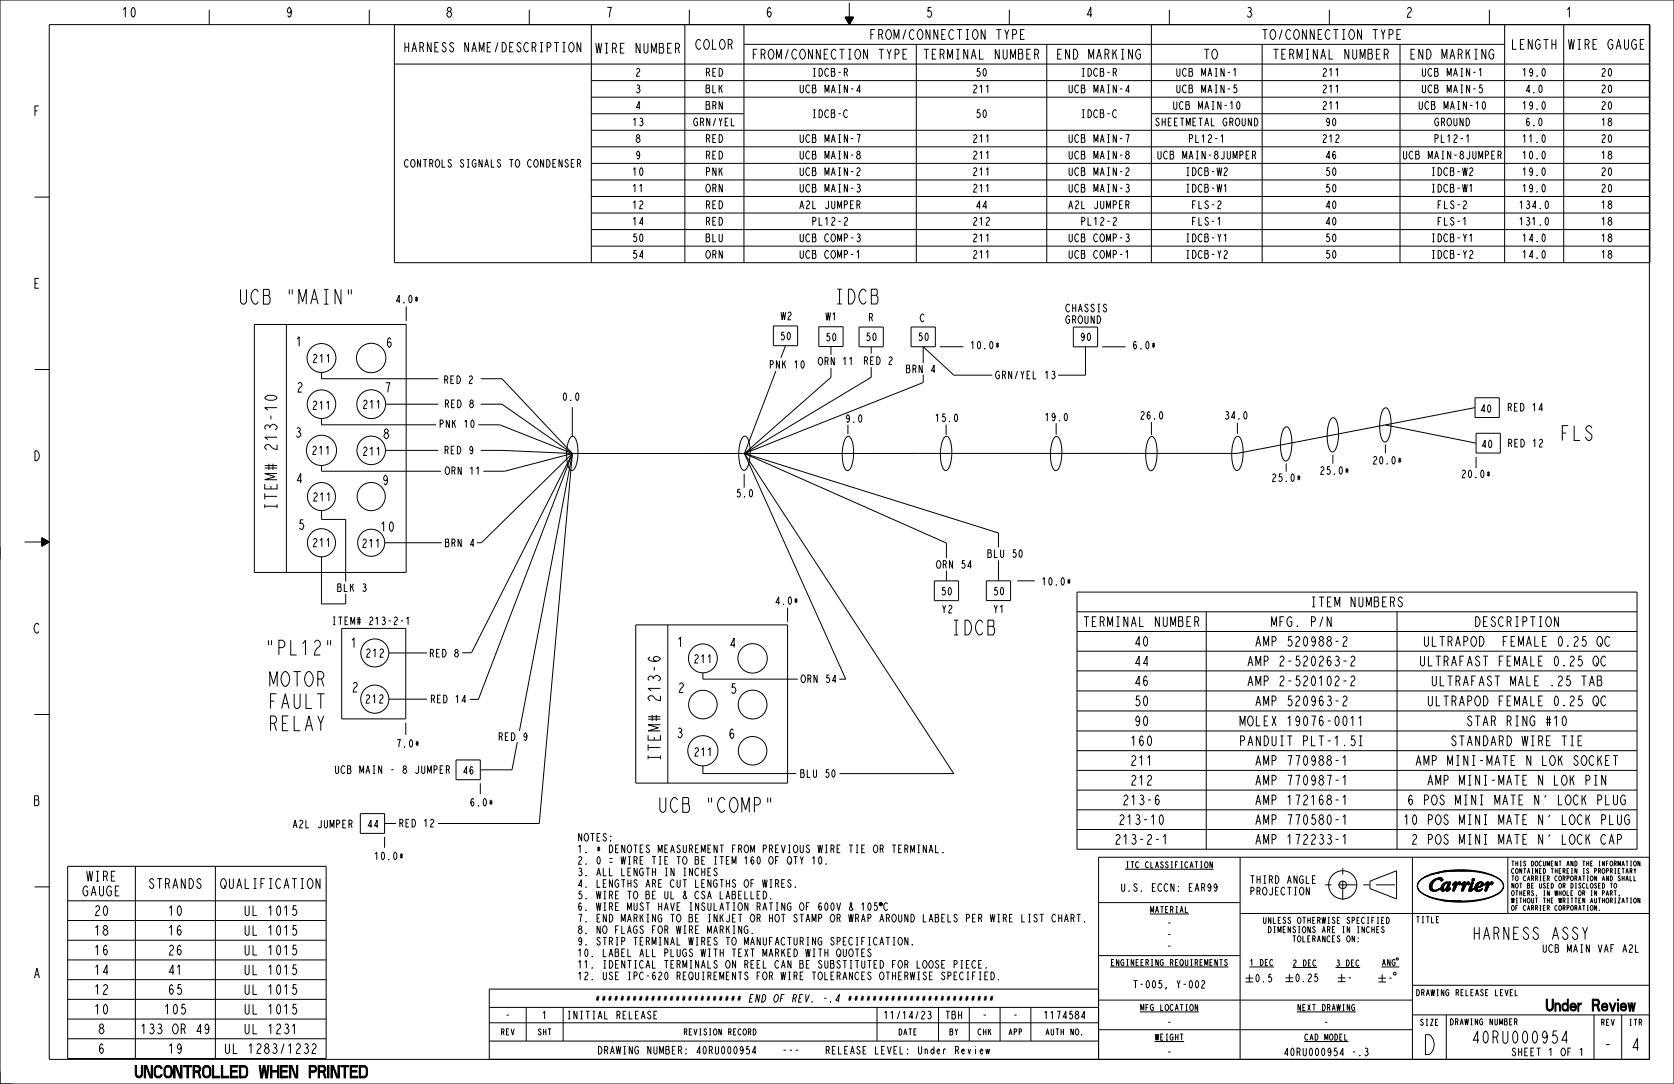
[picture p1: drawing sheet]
<svg xmlns="http://www.w3.org/2000/svg" width="864mm" height="559mm" viewBox="0 0 864 559" stroke-linecap="round" stroke-linejoin="round" font-family="sans-serif">
<path d="M684 456h37M693 448v17" fill="none" stroke="#000" stroke-width=".52" stroke-dasharray="3.3 3.3 9.8 3.3" stroke-linecap="butt"/>
<g fill="none" stroke="#000" stroke-width=".52">
<path d="M0 0h864v559h-864zM108 5v8M190 5v8M273 5v8M305 13v122M353 13v122M356 5v8M384 13v122M436 9h4l-2 4M436 9l2 4M436 9h4M436 9l2 3 2-3"/>
<path d="M436 9h4l-2 3-1-3M437 9h2l-1 3M437 9l1 2M437 10h2M438 10h1l-1 1M438 10v1M438 10h.1M438 1v12M439 10l-1 1-1-1M521 5v8M594 13v122M603 5v8"/>
<path d="M686 5v8M768 5v8M776 13v122M807 13v122M851 13v533h-826v-533h826v122h-648v-122M203 33h648M384 23h392M473 23v112M540 23v112M651 23v112M722 23v112M305 42h546"/>
<path d="M305 50h546M305 59h79M594 59h257M305 67h546M305 76h546M305 84h546M305 93h546M18 102h7M305 101h546M305 110h546M305 118h546M305 127h546"/>
<path d="M210 158v7M131 167h79v128h-79zM148 167v128M399 168h12v10h-12zM405 178l-2 7M422 168h13v11h-13zM429 179v4M443 169h13v10h-13zM449 179v3M470 169h13v10h-13zM485 179h12M554 169h12v10h-12z"/>
<path d="M560 179v14h-14M569 179h12M18 190h7M166 192v3h60M248 195h11l36 39M400 191l-16 43M429 190v4l-45 40M449 189v5l-65 40M476 193v4l-92 37M476 187v-8l16 14h20M166 216v3h59M199 208h27"/>
<path d="M247 219h11l37 15M248 208h11l36 26M295 210v15M437 219v5M488 219v5M545 218v6M594 218v6M638 218v6M687 216l1-1 1 1 2 6-1 8-1 2-2 1-1-2-1-5v-6zM714 211l1-1 1 1 2 6-1 8-1 2-2 1-1-2-1-5v-6zM715 219l46 9M761 210l-123 24h-343"/>
<path d="M761 205h12v10h-12zM166 240v3h62M199 232h27M248 232l47 2M294 225h2l1 1 1 6-1 7-1 3-1 1-2-2-1-6 1-6zM295 234l-17 191h-52M295 234l-27 143M295 234l-48 127h-5M295 234l-52 103h-5M295 234l-47 46h-2M295 234l-35 9h-11M383 225h2l1 1 1 6-1 7-1 3h-1l-2-2-1-5 1-6z"/>
<path d="M384 234l108 165h-59M384 234l52 116h-3M384 234l131 41v7M384 234l104 46v8M437 225h1l1 1 1 6v7l-2 3-1 1-2-2v-6v-6zM487 225h2l1 1 1 6-1 7-1 3-1 1-2-2-1-6 1-6zM544 225h1l1 1 2 6-1 7-1 3-1 1-2-2-1-6v-6zM593 225h1l2 1 1 6-1 7-1 3-1 1-2-2-1-6 1-6zM638 225h1l1 1 1 6-1 7-1 3-1 1-2-2-1-6 1-6zM663 220h1l1 1 1 6v7l-1 3-2 1-2-2v-6v-6zM664 239v4M688 234v5"/>
<path d="M715 229v5M761 223h13v11h-13zM761 235v6M384 244v7M13 279h12M22 277l3 2-3 3zM22 277l3 2-3 2M22 278v3M22 278l3 1M22 278v3l3-2M22 278l2 1-2 2M22 278l2 1-2 1"/>
<path d="M22 279v1l2-1M22 279h1l-1 1M23 279v1v-1M23 279h.1M166 263v5h12v32M198 280h30M166 287v24h12v-5M482 299h13v11h-13zM488 294v5M509 299h12v11h-12zM515 289v10M525 299h9"/>
<path d="M406 313v8M556 305h289v133h-289zM556 315h289M622 315v123M721 315v123M176 324h33v47h-33zM201 337h19M328 322h78v82h-78zM345 322v82M556 326h289M556 336h289M363 347v3h49"/>
<path d="M556 346h289M556 356h289M18 368h7M201 360h19M209 373v6M556 366h289M556 377h289M235 392h13v10h-13zM267 383l-3 14h-16M363 395v4h48M556 387h289M556 397h289"/>
<path d="M186 419h12v11h-12zM248 404v5M556 407h289M556 417h289M198 431v6M198 425h6M556 428h289M18 457h7M35 447h133v99h-133zM70 447v99M111 447v99M640 442v104"/>
<path d="M707 454l13-5v14l-13-5zM729 442v104M731 457l1 1zM732 458l1 2 5 3-4-2zM732 455l-1 2zM733 453l5-2-4 2-3 3zM735 452l3-1 5-1zM738 458h1zM738 451l5-2h6zM738 459h1zM738 455h1v3h-1zM738 459h2z"/>
<path d="M738 459h4h-2zM739 454h2l-2 1h-1zM739 454l3-1h2v1l-1-1h-2l-2 2v2v2h1l3-1-2 1h-2l-1-1v-2zM740 454l2-1zM740 453h2zM740 459l3-1-1 1zM740 453h4zM741 453h3zM742 453h2zM742 458h.1M742 453h1zM743 458h.1"/>
<path d="M743 449h17zM743 453l1 1zM743 458h2zM743 458h1zM743 459h2zM743 459h3h-2zM743 458l2-1zM744 459h1h-1zM745 456l1-1zM745 456l1-1-1 2-2 1zM745 456l1-1h2l-1 4 1-1-1 1h-1v-1l-1 1h-1l-1-1zM745 449l7-1 8 1z"/>
<path d="M745 455h1zM745 459l1-1zM745 455h1h1zM746 456l1-1-1 3-1 1v-1zM746 459h2h-1zM746 459h1zM747 457l1-1-1 3h-1v-1zM747 455h1l-1 1zM747 456l1-1-1 2zM747 459l1-1zM748 458h.1M749 456h1z"/>
<path d="M750 456h-1zM750 458l1-1-1 2h-1zM750 455h.1M750 455h1v2l2-2h1l-1 1h-1l-2 3h-1l1-4-1 1zM750 455h1zM750 455h1l-1 1zM750 456l1 1 1-2-1 2-1 1zM750 456h1v1zM751 455h.1M752 455h2zM752 455h1zM752 455h2l-1 1z"/>
<path d="M753 455h.1M753 456h.1M753 449a33 33 0 0 1 20 4 4 4 0 0 1 3 4 4 4 0 0 1-4 4 5 5 0 0 0 4-4 5 5 0 0 0-4-5 48 48 0 0 0-19-3zM754 456h1zM754 456h.1M754 456h1h-1zM754 458l2-1-1 2h-1zM754 455h1zM755 455h1v2l1-2h1v1h-1l-2 3h-1l1-4-1 1zM755 455h1zM755 455h1l-1 1zM755 456l1 1 1-2-1 2-2 1z"/>
<path d="M755 456h1v1zM756 455h2zM757 455h1zM757 455h1v1zM757 456h.1M758 459h2l-2 1zM758 459h1zM759 459l1-1zM759 455h1zM759 455h1l-2 3zM759 455h1l-1 4 1-1-2 2v-1zM759 455h.1"/>
<path d="M759 454l2-1-1 1zM760 453h1zM760 453h.1M760 458h.1M760 455l-1 4h-1zM761 458h1zM761 458l2-1zM761 458l1 1zM761 457h3zM761 459h1zM761 457l4-1-1 1zM761 457h1z"/>
<path d="M761 459h2zM761 457l1-1zM761 459h3zM761 459h3l-2 1zM761 456h2l-2 1zM761 456h2h-2zM762 456l1-1zM762 456l1-1-2 1zM762 456l2-1h1v2l-3 1 1 1 2-1-2 1-1 1-1-1v-2zM762 455h1zM762 455h2zM762 455h2l1 1h-1v-1z"/>
<path d="M763 455h1v1l-2 1zM763 455h1zM763 459l2-1zM764 456h1zM764 458h1zM765 458h.1M766 456h1zM766 456h1h-1zM766 458l2-1-1 2h-1zM766 455h1zM767 455h1v2l1-2h1v1h-1l-2 3h-1l1-4-1 1zM767 455h1z"/>
<path d="M767 455h1l-1 1zM767 456l1 1 1-2-1 2-2 1zM767 456h1v1zM768 455h2zM769 455h1zM769 455h1v1zM769 456h.1M778 442v29M851 442h-284v104M35 464h133M35 475h133M567 465h73"/>
<path d="M640 471h211M736 462l5 2zM741 463l6 1h-2zM745 464h6zM747 465l11-1a40 40 0 0 0 15-3 47 47 0 0 1-26 4zM747 465l7-1zM35 485h133M35 495h133M567 493h73M35 505h133M35 515h133M252 519h315"/>
<path d="M271 519v18M291 519v18M452 519v18M484 519v18M500 519v18M516 519v18M532 519v18M567 516h162M567 510h-315v36M729 508h122M35 525h133M35 535h133"/>
<path d="M252 537h315M252 527h315M567 531h162M729 523h122M746 523v23M822 523v23M837 523v23"/>
<circle cx="166" cy="185" r="7"/>
<circle cx="191" cy="185" r="8"/>
<circle cx="166" cy="208" r="7"/>
<circle cx="191" cy="208" r="7"/>
<circle cx="166" cy="232" r="8"/>
<circle cx="191" cy="232" r="7"/>
<circle cx="166" cy="256" r="7"/>
<circle cx="191" cy="256" r="7"/>
<circle cx="166" cy="280" r="7"/>
<circle cx="191" cy="280" r="7"/>
<circle cx="193" cy="337" r="7"/>
<circle cx="363" cy="339" r="7"/>
<circle cx="388" cy="339" r="8"/>
<circle cx="193" cy="360" r="7"/>
<circle cx="363" cy="363" r="7"/>
<circle cx="388" cy="363" r="7"/>
<circle cx="363" cy="387" r="8"/>
<circle cx="388" cy="387" r="7"/>
<circle cx="693" cy="456" r="7"/>
<circle cx="693" cy="456" r="1.9"/>
<circle cx="760" cy="454" r=".7"/>
</g>
<g fill="#000">
<path d="M731 457l1 1zM732 455l-1 2zM732 458l1 2 5 3-4-2zM733 453l5-2-4 2-3 3zM738 458h1zM738 459h1zM738 455h1v3h-1zM738 459h2zM738 459h4h-2zM739 454h2l-2 1h-1zM735 452l3-1 5-1zM740 454l2-1z"/>
<path d="M740 453h2zM740 459l3-1-1 1zM742 453h2zM742 453h1zM741 453h3zM740 453h4zM743 453l1 1zM743 458h1zM743 458h2zM743 458l2-1zM743 459h2zM743 459h3h-2z"/>
<path d="M744 459h1h-1zM745 459l1-1zM745 456l1-1-1 2-2 1zM745 456l1-1zM745 455h1zM745 455h1h1zM738 451l5-2h6zM746 459h1zM746 459h2h-1zM747 455h1l-1 1zM747 457l1-1-1 3h-1v-1zM747 459l1-1z"/>
<path d="M747 456l1-1-1 2zM749 456h1zM750 456h-1zM743 449h17zM750 458l1-1-1 2h-1zM750 456h1v1zM750 455h1zM750 455h1l-1 1zM750 456l1 1 1-2-1 2-1 1zM752 455h2zM752 455h2l-1 1zM752 455h1z"/>
<path d="M753 449a33 33 0 0 1 20 4 4 4 0 0 1 3 4 4 4 0 0 1-4 4 5 5 0 0 0 4-4 5 5 0 0 0-4-5 48 48 0 0 0-19-3zM745 449l7-1 8 1zM754 456h1zM754 456h1h-1zM754 455h1zM754 458l2-1-1 2h-1zM755 455h1zM755 456h1v1zM755 455h1l-1 1zM755 456l1 1 1-2-1 2-2 1zM756 455h2zM757 455h1v1z"/>
<path d="M757 455h1zM758 459h1zM758 459h2l-2 1zM760 455l-1 4h-1zM759 455h1zM759 455h1l-2 3zM759 459l1-1zM760 453h1zM759 454l2-1-1 1zM761 458h1zM761 458l2-1zM761 458l1 1z"/>
<path d="M761 459h1zM761 457h1zM761 457l1-1zM761 456h2l-2 1zM761 459h2zM761 456h2h-2zM762 456l1-1-2 1zM761 459h3zM762 456l1-1zM762 455h1zM761 457h3zM762 455h2z"/>
<path d="M763 455h1zM761 459h3l-2 1zM762 455h2l1 1h-1v-1zM763 459l2-1zM764 458h1zM761 457l4-1-1 1zM764 456h1zM766 456h1zM766 456h1h-1zM766 455h1zM766 458l2-1-1 2h-1zM767 455h1z"/>
<path d="M767 456h1v1zM767 455h1l-1 1zM767 456l1 1 1-2-1 2-2 1zM768 455h2zM769 455h1v1zM769 455h1zM736 462l5 2zM741 463l6 1h-2zM745 464h6zM747 465l7-1zM747 465l11-1a40 40 0 0 0 15-3 47 47 0 0 1-26 4z"/>
</g>
<!-- layer: 0 -->
<path d="M0 282v6M0 552v7h6" fill="none" stroke="#000" stroke-width=".52"/>
<!-- layer: NOTES3D -->
<g fill="none" stroke="#000" stroke-width=".52">
<path d="M483 436v4h1M487 440h.1M410 457h.1M426 446h.1M580 448h46M833 456v-1a1.2 1.2 0 0 1 1 2 1.2 1.2 0 0 1-1 1zM843 452v2h1M844 448l-1 1M846 444v2l-1-2v2M398 463h.1M453 465h-2v2h1a1.3 1.3 0 0 1 1 1 1.3 1.3 0 0 1-1 1h-1M535 472l-1-1a1.6 1.6 0 0 0 0 2 1.6 1.6 0 0 0 1 1l-1 1-1-1"/>
<path d="M536 471h2M537 471v4M593 471h20M835 462h.1M846 463v2l-1-2v2M388 481h.1M449 490l-1-1a1.6 1.6 0 0 0 0 2 1.6 1.6 0 0 0 1 1v1l-1-1M471 487h.1M505 497h1M506 495h-1v4h1M509 499h.1M573 498h61"/>
<path d="M645 498h12M667 499h12M689 499h13M713 498h9M713 498l1-3 1 3M713 497h1M717 495v3l-1-3v3M720 495h-1a1.5 1.5 0 0 0-1 1 1.5 1.5 0 0 0 2 2v-2h-1M721 494v1h-1zM511 501a2 2 0 0 1 2 2 2 2 0 0 1-2 2zM515 505h.1M643 504h4"/>
<path d="M643 506h4M645 502v4M663 504h4M663 506h4M665 502v4M690 504h4M690 506h4M692 502v4M711 504h4M711 506h4M713 502v4M719 501l1 1v1l-1-1z"/>
<path d="M588 522h30M596 537h15M669 522h30M673 537h23"/>
</g>
<text font-size="13.2" x="733" y="544">D</text>
<g font-size="9.9">
<text x="123" y="157">UCB &quot;MAIN&quot;</text>
<text x="430" y="157">IDCB</text>
<text x="804" y="227">FLS</text>
<text x="490" y="327">IDCB</text>
<text x="136" y="338">&quot;PL12&quot;</text>
<text x="138" y="354">MOTOR</text>
<text x="138" y="365">FAULT</text>
<text x="138" y="377">RELAY</text>
<text x="339" y="419">UCB &quot;COMP&quot;</text>
</g>
<g font-size="8.3">
<text x="143" y="263" transform="rotate(-90 143 263)">ITEM# 213-10</text>
<text x="341" y="393" transform="rotate(-90 341 393)">ITEM# 213-6</text>
<text x="760" y="484">HARNESS ASSY</text>
<text x="759" y="538">40RU000954</text>
<text x="827" y="542">-</text>
<text x="841" y="542">4</text>
<text x="70" y="556">UNCONTROLLED WHEN PRINTED</text>
</g>
<text font-size="7.9" x="787" y="521">Under Review</text>
<g font-size="6.6">
<text x="63" y="9">10</text>
<text x="147" y="9">9</text>
<text x="230" y="9">8</text>
<text x="312" y="9">7</text>
<text x="395" y="9">6</text>
<text x="477" y="9">5</text>
<text x="560" y="9">4</text>
<text x="643" y="9">3</text>
<text x="725" y="9">2</text>
<text x="808" y="9">1</text>
<text x="449" y="20">FROM/CONNECTION TYPE</text>
<text x="651" y="20">TO/CONNECTION TYPE</text>
<text x="307" y="27">WIRE NUMBER</text>
<text x="359" y="25">COLOR</text>
<text x="780" y="25">LENGTH</text>
<text x="809" y="25">WIRE GAUGE</text>
<text x="389" y="30">FROM/CONNECTION TYPE</text>
<text x="477" y="30">TERMINAL NUMBER</text>
<text x="545" y="30">END MARKING</text>
<text x="621" y="30">TO</text>
<text x="657" y="30">TERMINAL NUMBER</text>
<text x="727" y="30">END MARKING</text>
<text x="17" y="60">F</text>
<text x="17" y="149">E</text>
<text x="17" y="237">D</text>
<text x="676" y="313">ITEM NUMBERS</text>
<text x="559" y="323">TERMINAL NUMBER</text>
<text x="656" y="323">MFG. P/N</text>
<text x="761" y="323">DESCRIPTION</text>
<text x="17" y="326">C</text>
<text x="585" y="333">40</text>
<text x="648" y="333">AMP 520988-2</text>
<text x="735" y="333">ULTRAPOD</text>
<text x="775" y="333">FEMALE 0.25 QC</text>
<text x="585" y="343">44</text>
<text x="644" y="343">AMP 2-520263-2</text>
<text x="733" y="343">ULTRAFAST FEMALE 0.25 QC</text>
<text x="585" y="354">46</text>
<text x="644" y="354">AMP 2-520102-2</text>
<text x="739" y="354">ULTRAFAST MALE .25 TAB</text>
<text x="585" y="364">50</text>
<text x="648" y="364">AMP 520963-2</text>
<text x="737" y="364">ULTRAPOD FEMALE 0.25 QC</text>
<text x="585" y="374">90</text>
<text x="640" y="374">MOLEX 19076-0011</text>
<text x="757" y="374">STAR RING #10</text>
<text x="583" y="384">160</text>
<text x="640" y="384">PANDUIT PLT-1.5I</text>
<text x="749" y="384">STANDARD WIRE TIE</text>
<text x="583" y="395">211</text>
<text x="648" y="395">AMP 770988-1</text>
<text x="731" y="395">AMP MINI-MATE N LOK SOCKET</text>
<text x="583" y="405">212</text>
<text x="648" y="405">AMP 770987-1</text>
<text x="737" y="405">AMP MINI-MATE N LOK PIN</text>
<text x="17" y="415">B</text>
<text x="579" y="415">213-6</text>
<text x="648" y="415">AMP 172168-1</text>
<text x="727" y="415">6 POS MINI MATE N' LOCK PLUG</text>
<text x="577" y="425">213-10</text>
<text x="648" y="425">AMP 770580-1</text>
<text x="725" y="425">10 POS MINI MATE N' LOCK PLUG</text>
<text x="575" y="435">213-2-1</text>
<text x="648" y="435">AMP 172233-1</text>
<text x="729" y="435">2 POS MINI MATE N' LOCK CAP</text>
<text x="44" y="454">WIRE</text>
<text x="42" y="462">GAUGE</text>
<text x="77" y="458">STRANDS</text>
<text x="114" y="458">QUALIFICATION</text>
<text x="48" y="472">20</text>
<text x="87" y="472">10</text>
<text x="126" y="472">UL 1015</text>
<text x="48" y="482">18</text>
<text x="87" y="482">16</text>
<text x="126" y="482">UL 1015</text>
<text x="48" y="492">16</text>
<text x="87" y="492">26</text>
<text x="126" y="492">UL 1015</text>
<text x="48" y="502">14</text>
<text x="87" y="502">41</text>
<text x="126" y="502">UL 1015</text>
<text x="17" y="504">A</text>
<text x="48" y="513">12</text>
<text x="87" y="513">65</text>
<text x="126" y="513">UL 1015</text>
<text x="48" y="523">10</text>
<text x="85" y="523">105</text>
<text x="126" y="523">UL 1015</text>
<text x="50" y="533">8</text>
<text x="73" y="533">133 OR 49</text>
<text x="126" y="533">UL 1231</text>
<text x="50" y="543">6</text>
<text x="87" y="543">19</text>
<text x="116" y="543">UL 1283/1232</text>
</g>
<g font-size="6.4">
<text x="152" y="179">1</text>
<text x="199" y="179">6</text>
<text x="153" y="202">2</text>
<text x="198" y="202">7</text>
<text x="152" y="225">3</text>
<text x="197" y="226">8</text>
<text x="152" y="249">4</text>
<text x="197" y="250">9</text>
<text x="154" y="273">5</text>
<text x="196" y="274">10</text>
<text x="181" y="334">1</text>
<text x="349" y="333">1</text>
<text x="376" y="334">4</text>
<text x="181" y="357">2</text>
<text x="350" y="357">2</text>
<text x="376" y="357">5</text>
<text x="349" y="380">3</text>
<text x="376" y="381">6</text>
</g>
<text font-size="6.3" x="209" y="27">HARNESS NAME/DESCRIPTION</text>
<g font-size="5.6">
<text x="161" y="187">211</text>
<text x="161" y="211">211</text>
<text x="187" y="211">211</text>
<text x="161" y="234">211</text>
<text x="187" y="235">211</text>
<text x="161" y="258">211</text>
<text x="161" y="282">211</text>
<text x="186" y="282">211</text>
<text x="188" y="339">212</text>
<text x="358" y="342">211</text>
<text x="188" y="362">212</text>
<text x="358" y="390">211</text>
</g>
<text font-size="5.5" x="453" y="469">°C</text>
<g font-size="5.3">
<text x="328" y="39">2</text>
<text x="364" y="39">RED</text>
<text x="419" y="39">IDCB-R</text>
<text x="503" y="39">50</text>
<text x="557" y="39">IDCB-R</text>
<text x="607" y="39">UCB MAIN-1</text>
<text x="682" y="39">211</text>
<text x="733" y="39">UCB MAIN-1</text>
<text x="785" y="39">19.0</text>
<text x="826" y="39">20</text>
<text x="328" y="48">3</text>
<text x="364" y="48">BLK</text>
<text x="412" y="48">UCB MAIN-4</text>
<text x="502" y="48">211</text>
<text x="551" y="48">UCB MAIN-4</text>
<text x="607" y="48">UCB MAIN-5</text>
<text x="682" y="48">211</text>
<text x="733" y="48">UCB MAIN-5</text>
<text x="787" y="48">4.0</text>
<text x="826" y="48">20</text>
<text x="328" y="56">4</text>
<text x="364" y="56">BRN</text>
<text x="605" y="56">UCB MAIN-10</text>
<text x="682" y="56">211</text>
<text x="732" y="56">UCB MAIN-10</text>
<text x="785" y="56">19.0</text>
<text x="826" y="56">20</text>
<text x="419" y="61">IDCB-C</text>
<text x="503" y="61">50</text>
<text x="557" y="61">IDCB-C</text>
<text x="328" y="73">8</text>
<text x="364" y="73">RED</text>
<text x="412" y="73">UCB MAIN-7</text>
<text x="502" y="73">211</text>
<text x="551" y="73">UCB MAIN-7</text>
<text x="613" y="73">PL12-1</text>
<text x="682" y="73">212</text>
<text x="740" y="73">PL12-1</text>
<text x="785" y="73">11.0</text>
<text x="826" y="73">20</text>
<text x="328" y="82">9</text>
<text x="364" y="82">RED</text>
<text x="412" y="82">UCB MAIN-8</text>
<text x="502" y="82">211</text>
<text x="551" y="82">UCB MAIN-8</text>
<text x="597" y="82">UCB MAIN-8JUMPER</text>
<text x="684" y="82">46</text>
<text x="724" y="82">UCB MAIN-8JUMPER</text>
<text x="785" y="82">10.0</text>
<text x="826" y="82">18</text>
<text x="326" y="91">10</text>
<text x="364" y="91">PNK</text>
<text x="412" y="91">UCB MAIN-2</text>
<text x="502" y="91">211</text>
<text x="551" y="91">UCB MAIN-2</text>
<text x="611" y="91">IDCB-W2</text>
<text x="684" y="91">50</text>
<text x="738" y="91">IDCB-W2</text>
<text x="785" y="91">19.0</text>
<text x="826" y="91">20</text>
<text x="326" y="99">11</text>
<text x="364" y="99">ORN</text>
<text x="412" y="99">UCB MAIN-3</text>
<text x="502" y="99">211</text>
<text x="551" y="99">UCB MAIN-3</text>
<text x="611" y="99">IDCB-W1</text>
<text x="684" y="99">50</text>
<text x="738" y="99">IDCB-W1</text>
<text x="785" y="99">19.0</text>
<text x="826" y="99">20</text>
<text x="326" y="108">12</text>
<text x="364" y="108">RED</text>
<text x="412" y="108">A2L JUMPER</text>
<text x="503" y="108">44</text>
<text x="551" y="108">A2L JUMPER</text>
<text x="615" y="108">FLS-2</text>
<text x="684" y="108">40</text>
<text x="741" y="108">FLS-2</text>
<text x="784" y="108">134.0</text>
<text x="826" y="108">18</text>
<text x="326" y="116">14</text>
<text x="364" y="116">RED</text>
<text x="419" y="116">PL12-2</text>
<text x="502" y="116">212</text>
<text x="557" y="116">PL12-2</text>
<text x="615" y="116">FLS-1</text>
<text x="684" y="116">40</text>
<text x="741" y="116">FLS-1</text>
<text x="784" y="116">131.0</text>
<text x="826" y="116">18</text>
<text x="326" y="125">50</text>
<text x="364" y="125">BLU</text>
<text x="412" y="125">UCB COMP-3</text>
<text x="502" y="125">211</text>
<text x="551" y="125">UCB COMP-3</text>
<text x="611" y="125">IDCB-Y1</text>
<text x="684" y="125">50</text>
<text x="738" y="125">IDCB-Y1</text>
<text x="785" y="125">14.0</text>
<text x="826" y="125">18</text>
<text x="326" y="133">54</text>
<text x="364" y="133">ORN</text>
<text x="412" y="133">UCB COMP-1</text>
<text x="502" y="133">211</text>
<text x="551" y="133">UCB COMP-1</text>
<text x="611" y="133">IDCB-Y2</text>
<text x="684" y="133">50</text>
<text x="738" y="133">IDCB-Y2</text>
<text x="785" y="133">14.0</text>
<text x="826" y="133">18</text>
</g>
<g font-size="5.2">
<text x="326" y="65">13</text>
<text x="358" y="65">GRN/YEL</text>
<text x="596" y="65">SHEETMETAL GROUND</text>
<text x="684" y="65">90</text>
<text x="740" y="65">GROUND</text>
<text x="787" y="65">6.0</text>
<text x="826" y="65">18</text>
<text x="209" y="86">CONTROLS SIGNALS TO CONDENSER</text>
<text x="204" y="156">4.0*</text>
<text x="549" y="161">CHASSIS</text>
<text x="403" y="165">W2</text>
<text x="426" y="165">W1</text>
<text x="448" y="166">R</text>
<text x="474" y="166">C</text>
<text x="549" y="167">GROUND</text>
<text x="402" y="175">50</text>
<text x="426" y="176">50</text>
<text x="446" y="176">50</text>
<text x="473" y="176">50</text>
<text x="500" y="180">10.0*</text>
<text x="557" y="176">90</text>
<text x="584" y="180">6.0*</text>
<text x="397" y="190">PNK 10</text>
<text x="422" y="188">ORN 11</text>
<text x="445" y="188">RED 2</text>
<text x="229" y="198">RED 2</text>
<text x="467" y="192">BRN 4</text>
<text x="513" y="195">GRN/YEL 13</text>
<text x="290" y="206">0.0</text>
<text x="229" y="210">RED 8</text>
<text x="763" y="213">40</text>
<text x="777" y="212">RED 14</text>
<text x="226" y="220">PNK 10</text>
<text x="436" y="218">9.0</text>
<text x="482" y="217">15.0</text>
<text x="539" y="217">19.0</text>
<text x="588" y="216">26.0</text>
<text x="631" y="216">34.0</text>
<text x="764" y="231">40</text>
<text x="778" y="230">RED 12</text>
<text x="229" y="234">RED 9</text>
<text x="708" y="239">20.0*</text>
<text x="229" y="245">ORN 11</text>
<text x="681" y="245">25.0*</text>
<text x="656" y="248">25.0*</text>
<text x="754" y="246">20.0*</text>
<text x="379" y="256">5.0</text>
<text x="229" y="282">BRN 4</text>
<text x="509" y="287">BLU 50</text>
<text x="483" y="293">ORN 54</text>
<text x="174" y="305">BLK 3</text>
<text x="537" y="302">10.0*</text>
<text x="400" y="312">4.0*</text>
<text x="485" y="307">50</text>
<text x="512" y="307">50</text>
<text x="485" y="316">Y2</text>
<text x="512" y="316">Y1</text>
<text x="171" y="322">ITEM# 213-2-1</text>
<text x="221" y="339">RED 8</text>
<text x="413" y="352">ORN 54</text>
<text x="222" y="362">RED 14</text>
<text x="257" y="382">RED 9</text>
<text x="204" y="385">7.0*</text>
<text x="172" y="399">UCB MAIN - 8 JUMPER</text>
<text x="238" y="399">46</text>
<text x="412" y="401">BLU 50</text>
<text x="242" y="416">6.0*</text>
<text x="151" y="427">A2L JUMPER</text>
<text x="189" y="427">44</text>
<text x="205" y="426">RED 12</text>
<text x="298" y="434">NOTES:</text>
<text x="193" y="443">10.0*</text>
<text x="298" y="440">1. * DENOTES MEASUREMENT FROM PREVIOUS WIRE TIE OR TERMINAL.</text>
<text x="298" y="446">2. 0 = WIRE TIE TO BE ITEM 160 OF QTY 10.</text>
<text x="298" y="451">3. ALL LENGTH IN INCHES</text>
<text x="644" y="455">THIRD ANGLE</text>
<text x="298" y="457">4. LENGTHS ARE CUT LENGTHS OF WIRES.</text>
<text x="578" y="459">U.S. ECCN:</text>
<text x="613" y="459">EAR99</text>
<text x="644" y="461">PROJECTION</text>
<text x="298" y="463">5. WIRE TO BE UL &amp; CSA LABELLED.</text>
<text x="298" y="469">6. WIRE MUST HAVE INSULATION RATING OF 600V &amp; 105</text>
<text x="298" y="475">7. END MARKING TO BE INKJET OR HOT STAMP OR WRAP AROUND LABELS PER WIRE LIST</text>
<text x="542" y="475">CHART.</text>
<text x="602" y="478">-</text>
<text x="298" y="481">8. NO FLAGS FOR WIRE MARKING.</text>
<text x="602" y="484">-</text>
<text x="298" y="487">9. STRIP TERMINAL WIRES TO MANUFACTURING SPECIFICATION.</text>
<text x="602" y="490">-</text>
<text x="797" y="491">UCB MAIN VAF A2L</text>
<text x="298" y="493">10. LABEL ALL PLUGS WITH TEXT MARKED WITH QUOTES</text>
<text x="298" y="499">11. IDENTICAL TERMINALS ON REEL CAN BE SUBSTITUTED FOR LOOSE PIECE.</text>
<text x="298" y="505">12. USE IPC-620 REQUIREMENTS FOR WIRE TOLERANCES OTHERWISE SPECIFIED.</text>
<text x="585" y="509">T-005, Y-002</text>
<text x="647" y="506">0.5</text>
<text x="668" y="506">0.25</text>
<text x="695" y="506">-</text>
<text x="716" y="506">-</text>
<text x="308" y="517">************************ END OF REV.</text>
<text x="424" y="517">-.4</text>
<text x="437" y="517">************************</text>
<text x="260" y="525">-</text>
<text x="279" y="525">1</text>
<text x="292" y="525">INITIAL RELEASE</text>
<text x="456" y="525">11/14/23</text>
<text x="487" y="525">TBH</text>
<text x="506" y="525">-</text>
<text x="522" y="525">-</text>
<text x="538" y="525">1174584</text>
<text x="602" y="529">-</text>
<text x="683" y="529">-</text>
<text x="309" y="543">DRAWING NUMBER:</text>
<text x="359" y="543">40RU000954</text>
<text x="403" y="543">---</text>
<text x="426" y="543">RELEASE LEVEL:</text>
<text x="474" y="543">Under Review</text>
<text x="602" y="544">-</text>
<text x="662" y="544">40RU000954</text>
<text x="697" y="544">-.3</text>
<text x="780" y="544">SHEET 1 OF 1</text>
</g>
<g font-size="4.1">
<text x="581" y="447">ITC CLASSIFICATION</text>
<text x="593" y="470">MATERIAL</text>
<text x="652" y="476">UNLESS OTHERWISE SPECIFIED</text>
<text x="730" y="476">TITLE</text>
<text x="654" y="481">DIMENSIONS ARE IN INCHES</text>
<text x="667" y="486">TOLERANCES ON:</text>
<text x="574" y="498">ENGINEERING REQUIREMENTS</text>
<text x="645" y="498">1 DEC</text>
<text x="667" y="498">2 DEC</text>
<text x="689" y="498">3 DEC</text>
<text x="730" y="513">DRAWING RELEASE LEVEL</text>
<text x="588" y="521">MFG LOCATION</text>
<text x="669" y="521">NEXT DRAWING</text>
<text x="258" y="534">REV</text>
<text x="277" y="534">SHT</text>
<text x="353" y="534">REVISION RECORD</text>
<text x="463" y="534">DATE</text>
<text x="490" y="534">BY</text>
<text x="504" y="534">CHK</text>
<text x="520" y="534">APP</text>
<text x="539" y="534">AUTH NO.</text>
<text x="732" y="529">SIZE</text>
<text x="748" y="528">DRAWING NUMBER</text>
<text x="826" y="529">REV</text>
<text x="840" y="529">ITR</text>
<text x="596" y="536">WEIGHT</text>
<text x="673" y="536">CAD MODEL</text>
</g>
<g font-size="3.3">
<text x="779" y="446">THIS DOCUMENT AND THE INFORMATION</text>
<text x="779" y="450">CONTAINED THEREIN IS PROPRIETARY</text>
<text x="779" y="454">TO CARRIER CORPORATION AND SHALL</text>
<text x="779" y="458">NOT BE USED OR DISCLOSED TO</text>
<text x="779" y="462">OTHERS, IN WHOLE OR IN PART,</text>
<text x="779" y="465">WITHOUT THE WRITTEN AUTHORIZATION</text>
<text x="779" y="469">OF CARRIER CORPORATION.</text>
</g>
</svg>
